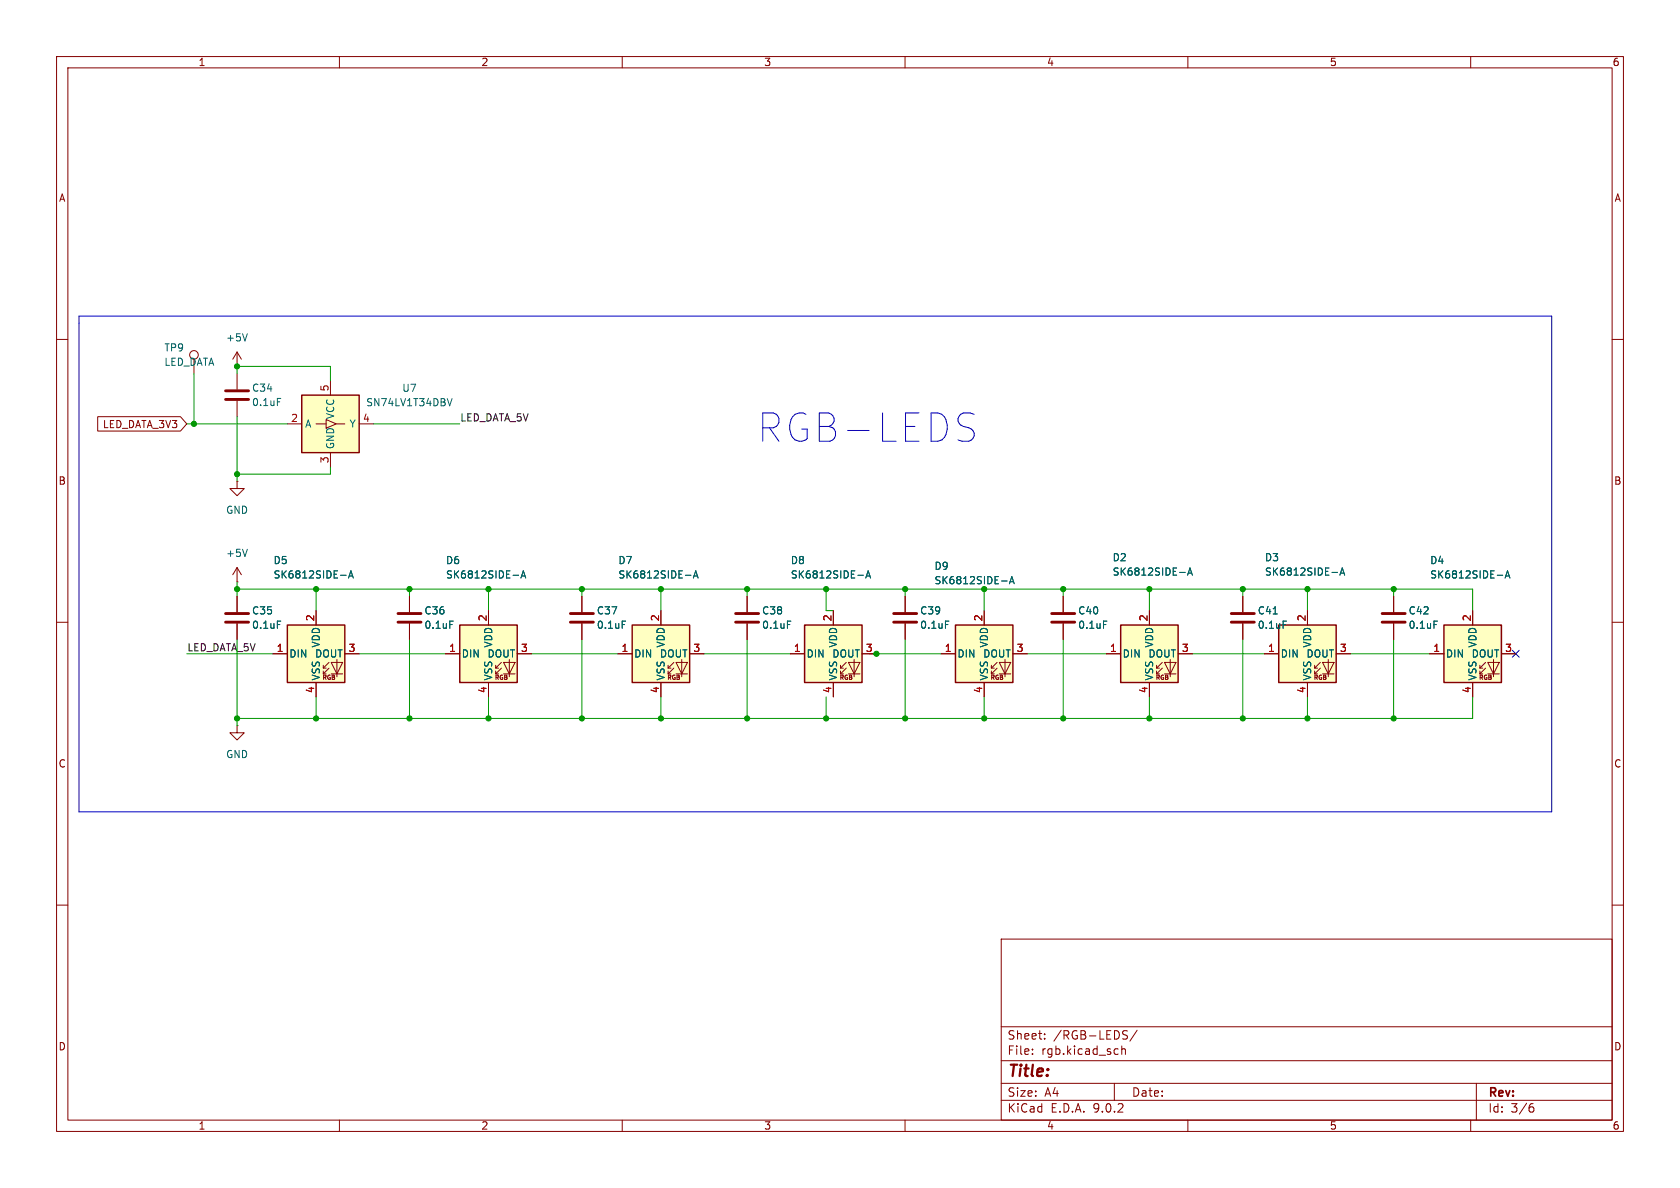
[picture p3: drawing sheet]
<svg xmlns="http://www.w3.org/2000/svg" width="297mm" height="210mm" viewBox="0 0 297 210" stroke-linecap="round" stroke-linejoin="round" font-family="sans-serif">
<g fill="none" stroke="#840000" stroke-width=".18">
<path d="M10 10h277v190h-277zM12 12h273v186h-273zM60 10v2M110 10v2M160 10v2M210 10v2M260 10v2M10 60h2M285 60h2M10 110h2M132.1 105.4v2.8M132.1 110.2v2.8"/>
<path d="M285 110h2M10 160h2M177 166h108v32h-108zM285 160h2M60 198v2M110 198v2M160 198v2M177 194.5h108M177 191.5h108M177 187.5h108M177 181.5h108M182.5 186.3v.1"/>
<path d="M182.5 185.5v.1M184.7 183.6v.1M184.7 182.8v.1M197 191.5v3M197.5 185.4l.2 .1M197.7 186.3l-.2 .1M198.3 184.9v1.5M198.3 185.5l.2-.1 .4 .1 .1 .9M198.7 182.9l.5 .2 .1 .3-.3 .3h-.3M198.7 182.2l.6 .1M201 182.1l-1.3 2M210 198v2"/>
<path d="M260 198v2M261 191.5v6.5M270.6 195.7h.4l.2 .3-.1 .5-.5 .1M271 195.1l-.4 .1"/>
</g>
<path d="M130 108.5h4.1M130 110h4.1" fill="none" stroke="#840000" stroke-width=".51"/>
<path d="M139.2 109.8h.6" fill="none" stroke="#006464" stroke-width=".18"/>
<path d="M226.1 110.5h10.1v10.2h-10.1z" fill="#ffffc2"/>
<path d="M223.5 115.6h2.6M231.1 108v2.5M232.4 118.1h.5M232.4 119.1h.5M233.4 117.1l-1 1v-.5M233.4 118.1l-1 1v-.5M233.8 117.1h2l-1 2zM233.8 119.1h2M234.8 116.6v3M236.2 115.6h2.6M231.1 120.7v2.5" fill="none" stroke="#840000" stroke-width=".18"/>
<path d="M226.1 110.5h10.1v10.2h-10.1z" fill="none" stroke="#840000" stroke-width=".25"/>
<path d="M235.5 101.2h1M236.9 101.7l.4-1.3 .4 1.3M237 101.3h.6" fill="none" stroke="#006464" stroke-width=".18"/>
<path d="M198.1 110.5h10.2v10.2h-10.2z" fill="#ffffc2"/>
<path d="M195.6 115.6h2.5M203.2 108v2.5M204.5 118.1h.5M204.5 119.1h.5M205.5 117.1l-1 1v-.5M205.5 118.1l-1 1v-.5M205.9 117.1h2l-1 2zM205.9 119.1h2M206.9 116.6v3M208.3 115.6h2.5M203.2 120.7v2.5" fill="none" stroke="#840000" stroke-width=".18"/>
<path d="M198.1 110.5h10.2v10.2h-10.2z" fill="none" stroke="#840000" stroke-width=".25"/>
<path d="M208.6 101.2h.9M210 101.7l.4-1.3 .4 1.3M210.1 101.3h.6" fill="none" stroke="#006464" stroke-width=".18"/>
<path d="M255.3 110.5h10.1v10.2h-10.1z" fill="#ffffc2"/>
<path d="M252.7 115.6h2.6M260.3 108v2.5M261.6 118.1h.5M261.6 119.1h.5M262.6 117.1l-1 1v-.5M262.6 118.1l-1 1v-.5M263 117.1h2l-1 2zM263 119.1h2M264 116.6v3M265.4 115.6h2.6M260.3 120.7v2.5" fill="none" stroke="#840000" stroke-width=".18"/>
<path d="M255.3 110.5h10.1v10.2h-10.1z" fill="none" stroke="#840000" stroke-width=".25"/>
<path d="M264.7 101.7h1M266.1 102.2l.4-1.3 .4 1.3M266.2 101.8h.6" fill="none" stroke="#006464" stroke-width=".18"/>
<path d="M168.9 110.5h10.2v10.2h-10.2z" fill="#ffffc2"/>
<g fill="none" stroke="#840000" stroke-width=".18">
<path d="M41.9 66v2.8M41.9 70.9v2.8M166.4 115.6h2.5M174 108v2.5M175.3 118.1h.5M175.3 119.1h.5M176.3 117.1l-1 1v-.5M176.3 118.1l-1 1v-.5M176.7 117.1h2l-1 2zM176.7 119.1h2M177.7 116.6v3M179.1 115.6h2.5"/>
<path d="M174 120.7v2.5"/>
</g>
<path d="M168.9 110.5h10.2v10.2h-10.2z" fill="none" stroke="#840000" stroke-width=".25"/>
<path d="M49 70.4h.6M177.1 102.7h.9M178.5 103.2l.4-1.3 .4 1.3M178.6 102.8h.6" fill="none" stroke="#006464" stroke-width=".18"/>
<path d="M39.9 69.1h4M39.9 70.6h4" fill="none" stroke="#840000" stroke-width=".51"/>
<path d="M53.3 69.9h10.2v10.1h-10.2z" fill="#ffffc2"/>
<path d="M53.3 69.9h10.2v10.1h-10.2z" fill="none" stroke="#840000" stroke-width=".25"/>
<g fill="none" stroke="#840000" stroke-width=".18">
<path d="M34.3 63.5v2.5M41.9 64.8h.1M41.9 62.2l-.8 1.3M41.9 62.2l.8 1.3M41.9 62.2v2.6M50.8 74.9h2.5M55.9 74.9h1.8M57.7 74.2l1.7 .7-1.7 .8zM58.4 67.3v2.6M59.4 74.9h1.6M63.5 74.9h2.5M58.4 80v2.6"/>
<path d="M72.4 105.4v2.8M72.4 110.2v2.8M160 105.4v2.8M160 110.2v2.8M188 105.4v2.8M188 110.2v2.8M219.7 105.4v2.8M219.7 110.2v2.8M246.4 105.4v2.8M246.4 110.2v2.8M41.9 128.3v1.2h1.3l-1.3 1.3-1.3-1.3h1.3M41.9 128.3h.1"/>
<circle cx="34.3" cy="62.7" r=".76"/>
</g>
<path d="M43.7 59l-.4 1.3M79.1 70.5l.4 1.2 .4-1.2M79.5 109.8h.6M167.1 109.8h.7M195.1 109.8h.6M225.1 108.5h.7M226.8 109.8h.6M253.5 109.8h.6" fill="none" stroke="#006464" stroke-width=".18"/>
<path d="M70.4 108.5h4M70.4 110h4M158 108.5h4.1M158 110h4.1M185.9 108.5h4.1M185.9 110h4.1M217.7 108.5h4M217.7 110h4M244.3 108.5h4.1M244.3 110h4.1" fill="none" stroke="#840000" stroke-width=".51"/>
<path d="M111.8 110.5h10.1v10.2h-10.1z" fill="#ffffc2"/>
<path d="M109.2 115.6h2.6M116.8 108v2.5M118.1 118.1h.5M118.1 119.1h.5M119.1 117.1l-1 1v-.5M119.1 118.1l-1 1v-.5M119.5 117.1h2l-1 2zM119.5 119.1h2M120.5 116.6v3M121.9 115.6h2.6M116.8 120.7v2.5" fill="none" stroke="#840000" stroke-width=".18"/>
<path d="M111.8 110.5h10.1v10.2h-10.1z" fill="none" stroke="#840000" stroke-width=".25"/>
<path d="M121.2 101.7h1M122.6 102.2l.4-1.3 .4 1.3M122.7 101.8h.6" fill="none" stroke="#006464" stroke-width=".18"/>
<path d="M81.3 110.5h10.1v10.2h-10.1z" fill="#ffffc2"/>
<g fill="none" stroke="#840000" stroke-width=".18">
<path d="M78.7 115.6h2.6M86.4 108v2.5M87.6 118.1h.5M87.6 119.1h.5M88.6 117.1l-1 1v-.5M88.6 118.1l-1 1v-.5M89 117.1h2.1l-1.1 2zM89 119.1h2.1M90 116.6v3M91.4 115.6h2.6M102.9 105.4v2.8M102.9 110.2v2.8"/>
<path d="M86.4 120.7v2.5"/>
</g>
<path d="M81.3 110.5h10.1v10.2h-10.1z" fill="none" stroke="#840000" stroke-width=".25"/>
<path d="M90.7 101.7h1M92.1 102.2l.4-1.3 .4 1.3M92.2 101.8h.6M110 109.8h.6" fill="none" stroke="#006464" stroke-width=".18"/>
<path d="M100.8 108.5h4.1M100.8 110h4.1" fill="none" stroke="#840000" stroke-width=".51"/>
<path d="M142.2 110.5h10.2v10.2h-10.2z" fill="#ffffc2"/>
<path d="M139.7 115.6h2.5M147.3 108v2.5M148.6 118.1h.5M148.6 119.1h.5M149.6 117.1l-1 1v-.5M149.6 118.1l-1 1v-.5M150 117.1h2l-1 2zM150 119.1h2M151 116.6v3M152.4 115.6h2.5M147.3 120.7v2.5" fill="none" stroke="#840000" stroke-width=".18"/>
<path d="M142.2 110.5h10.2v10.2h-10.2z" fill="none" stroke="#840000" stroke-width=".25"/>
<path d="M151.7 101.7h.9M153.1 102.2l.4-1.3 .4 1.3M153.2 101.8h.6" fill="none" stroke="#006464" stroke-width=".18"/>
<path d="M50.8 110.5h10.2v10.2h-10.2z" fill="#ffffc2"/>
<g fill="none" stroke="#840000" stroke-width=".18">
<path d="M17.3 73.7h14.6l1.1 1.2-1.1 1.3h-14.6zM41.9 85.1v1.3h1.3l-1.3 1.2-1.3-1.2h1.3M41.9 85.1h.1M41.9 102.9h.1M41.9 100.3v2.6M41.9 105.4v2.8M41.9 110.2v2.8M41.9 100.3l-.8 1.3M41.9 100.3l.8 1.3M48.3 115.6h2.5M55.9 108v2.5M57.1 118.1h.6"/>
<path d="M57.1 119.1h.6M58.2 117.1l-1.1 1v-.5M58.2 118.1l-1.1 1v-.5M58.5 117.1h2.1l-1 2zM58.5 119.1h2.1M59.6 116.6v3M61 115.6h2.5M72.4 105.4v2.8M72.4 110.2v2.8M78.7 115.6h2.6M86.4 108v2.5M91.4 115.6h2.6"/>
<path d="M102.9 105.4v2.8M102.9 110.2v2.8M109.2 115.6h2.6M116.8 108v2.5M121.9 115.6h2.6M132.1 105.4v2.8M132.1 110.2v2.8M139.7 115.6h2.5M147.3 108v2.5M152.4 115.6h2.5M160 105.4v2.8M160 110.2v2.8"/>
<path d="M166.4 115.6h2.5M174 108v2.5M179.1 115.6h2.5M188 105.4v2.8M188 110.2v2.8M195.6 115.6h2.5M203.2 108v2.5M208.3 115.6h2.5M219.7 105.4v2.8M219.7 110.2v2.8M223.5 115.6h2.6M231.1 108v2.5"/>
<path d="M236.2 115.6h2.6M246.4 105.4v2.8M246.4 110.2v2.8M252.7 115.6h2.6M260.3 108v2.5M265.4 115.6h2.6M55.9 120.7v2.5M86.4 120.7v2.5M116.8 120.7v2.5M147.3 120.7v2.5M174 120.7v2.5M203.2 120.7v2.5"/>
<path d="M231.1 120.7v2.5M260.3 120.7v2.5"/>
</g>
<path d="M50.8 110.5h10.2v10.2h-10.2z" fill="none" stroke="#840000" stroke-width=".25"/>
<g fill="none" stroke="#006464" stroke-width=".18">
<path d="M43.7 97.1l-.4 1.3M49 109.8h.6M60.2 101.7h1M61.6 102.2l.4-1.3 .5 1.3M61.7 101.8h.6M79.5 109.8h.6M90.7 101.7h1M92.1 102.2l.4-1.3 .4 1.3M92.2 101.8h.6M110 109.8h.6M121.2 101.7h1M122.6 102.2l.4-1.3 .4 1.3"/>
<path d="M122.7 101.8h.6M139.2 109.8h.6M151.7 101.7h.9M153.1 102.2l.4-1.3 .4 1.3M153.2 101.8h.6M167.1 109.8h.7M177.1 102.7h.9M178.5 103.2l.4-1.3 .4 1.3M178.6 102.8h.6M195.1 109.8h.6M208.6 101.2h.9M210 101.7l.4-1.3 .4 1.3"/>
<path d="M210.1 101.3h.6M225.1 108.5h.7M226.8 109.8h.6M235.5 101.2h1M236.9 101.7l.4-1.3 .4 1.3M237 101.3h.6M253.5 109.8h.6M264.7 101.7h1M266.1 102.2l.4-1.3 .4 1.3M266.2 101.8h.6"/>
</g>
<path d="M39.9 108.5h4M39.9 110h4" fill="none" stroke="#840000" stroke-width=".51"/>
<path d="M14 55.9h260.3v87.6h-260.3zM171.3 75.6a1.21 1.21 0 0 1 .9 1.2 1.21 1.21 0 0 1-.9 1.2M171.5 73l.7 .2" fill="none" stroke="#0000c2" stroke-width=".18"/>
<g fill="none" stroke="#009600" stroke-width=".18">
<path d="M33 74.9h17.8M34.3 66v8.9M41.9 66v-1.2h16.5v2.5M41.9 73.7v11.4M66 74.9h15.3M58.4 82.6v1.2h-16.5M33 115.6h15.3M41.9 102.9v2.5M41.9 113v15.3M41.9 104.1h218.4v3.9M55.9 104.1v3.9M63.5 115.6h15.2"/>
<path d="M72.4 104.1v1.3M72.4 113v14M86.4 104.1v3.9M94 115.6h15.2M102.9 104.1v1.3M102.9 113v14M116.8 104.1v3.9M124.5 115.6h15.2M132.1 104.1v1.3M132.1 113v14M146 104.1v3.9h1.3M153.7 115.6h12.7"/>
<path d="M160 104.1v1.3M160 113v14M174 104.1v3.9M181.6 115.6h14M188 104.1v1.3M188 113v14M203.2 104.1v3.9M210.8 115.6h12.7M219.7 104.1v1.3M219.7 113v14M231.1 104.1v3.9M238.8 115.6h13.9"/>
<path d="M246.4 104.1v1.3M246.4 113v14M55.9 123.2v3.8M86.4 123.2v3.8M116.8 123.2v3.8M146 123.2v3.8M174 123.2v3.8M203.2 123.2v3.8M231.1 123.2v3.8M260.3 123.2v3.8h-218.4"/>
</g>
<path d="M267.4 115l1.2 1.2M268.6 115l-1.2 1.2" fill="none" stroke="#000084" stroke-width=".18"/>
<g fill="#009600" stroke="#009600" stroke-width=".18">
<circle cx="146" cy="104.1" r=".46"/>
<circle cx="160" cy="104.1" r=".46"/>
<circle cx="132.1" cy="104.1" r=".46"/>
<circle cx="160" cy="127" r=".46"/>
<circle cx="154.9" cy="115.6" r=".46"/>
<circle cx="146" cy="127" r=".46"/>
<circle cx="174" cy="104.1" r=".46"/>
<circle cx="188" cy="104.1" r=".46"/>
<circle cx="132.1" cy="127" r=".46"/>
<circle cx="41.9" cy="127" r=".46"/>
<circle cx="55.9" cy="127" r=".46"/>
<circle cx="102.9" cy="104.1" r=".46"/>
<circle cx="116.8" cy="127" r=".46"/>
<circle cx="116.8" cy="104.1" r=".46"/>
<circle cx="86.4" cy="104.1" r=".46"/>
<circle cx="86.4" cy="127" r=".46"/>
<circle cx="72.4" cy="104.1" r=".46"/>
<circle cx="72.4" cy="127" r=".46"/>
<circle cx="102.9" cy="127" r=".46"/>
<circle cx="231.1" cy="127" r=".46"/>
<circle cx="219.7" cy="127" r=".46"/>
<circle cx="231.1" cy="104.1" r=".46"/>
<circle cx="246.4" cy="104.1" r=".46"/>
<circle cx="246.4" cy="127" r=".46"/>
<circle cx="219.7" cy="104.1" r=".46"/>
<circle cx="41.9" cy="104.1" r=".46"/>
<circle cx="41.9" cy="83.8" r=".46"/>
<circle cx="34.3" cy="74.9" r=".46"/>
<circle cx="55.9" cy="104.1" r=".46"/>
<circle cx="41.9" cy="64.8" r=".46"/>
<circle cx="203.2" cy="127" r=".46"/>
<circle cx="188" cy="127" r=".46"/>
<circle cx="203.2" cy="104.1" r=".46"/>
<circle cx="174" cy="127" r=".46"/>
</g>
<text font-size="7" fill="#0000c2" x="133.9" y="78.4">RGB-LEDS</text>
<text font-size="2.8" fill="#840000" x="178" y="190.9">Title:</text>
<g font-size="2.1" fill="#840000">
<text x="178" y="184">Sheet:</text>
<text x="186.2" y="184">/RGB-LEDS/</text>
<text x="178" y="186.7">File:</text>
<text x="184.1" y="186.7">rgb.kicad_sch</text>
<text x="178" y="196.9">KiCad</text>
<text x="178" y="194.1">Size:</text>
<text x="184.7" y="194.1">A4</text>
<text x="185.7" y="196.9">E.D.A.</text>
<text x="193.3" y="196.9">9.0.2</text>
<text x="200" y="194.1">Date:</text>
<text x="263" y="194.3">Rev:</text>
<text x="263" y="196.9">Id:</text>
<text x="267.1" y="196.9">3/6</text>
</g>
<g font-size="1.8" fill="#840000">
<text x="35" y="11.9">1</text>
<text x="85" y="11.9">2</text>
<text x="135" y="11.9">3</text>
<text x="185" y="11.9">4</text>
<text x="235" y="11.9">5</text>
<text x="285" y="11.9">6</text>
<text x="10.3" y="35.9">A</text>
<text x="285.3" y="35.9">A</text>
<text x="18.1" y="75.9">LED_DATA_3V3</text>
<text x="10.3" y="85.9">B</text>
<text x="285.3" y="85.9">B</text>
<text x="10.3" y="135.9">C</text>
<text x="285.3" y="135.9">C</text>
<text x="10.3" y="185.9">D</text>
<text x="285.3" y="185.9">D</text>
<text x="35" y="199.9">1</text>
<text x="85" y="199.9">2</text>
<text x="135" y="199.9">3</text>
<text x="185" y="199.9">4</text>
<text x="235" y="199.9">5</text>
<text x="285" y="199.9">6</text>
</g>
<g font-size="1.8" fill="#006464">
<text x="29" y="62.3">TP9</text>
<text x="29" y="64.9">LED_DATA</text>
<text x="39.9" y="60.6">+5V</text>
<text x="44.5" y="69.4">C34</text>
<text x="44.5" y="72">0.1uF</text>
<text x="71" y="69.5">U7</text>
<text x="53.8" y="75.8">A</text>
<text x="59.3" y="74.2" transform="rotate(-90 59.3 74.2)">VCC</text>
<text x="61.7" y="75.8">Y</text>
<text x="64.6" y="72">SN74LV1T34DBV</text>
<text x="59.3" y="79.5" transform="rotate(-90 59.3 79.5)">GND</text>
<text x="39.9" y="91">GND</text>
<text x="39.9" y="98.7">+5V</text>
<text x="48.3" y="99.9">D5</text>
<text x="78.7" y="99.9">D6</text>
<text x="109.2" y="99.9">D7</text>
<text x="139.7" y="99.9">D8</text>
<text x="165.1" y="100.9">D9</text>
<text x="196.6" y="99.4">D2</text>
<text x="196.6" y="102">SK6812SIDE-A</text>
<text x="223.5" y="99.4">D3</text>
<text x="223.5" y="102">SK6812SIDE-A</text>
<text x="252.7" y="99.9">D4</text>
<text x="48.3" y="102.5">SK6812SIDE-A</text>
<text x="78.7" y="102.5">SK6812SIDE-A</text>
<text x="109.2" y="102.5">SK6812SIDE-A</text>
<text x="139.7" y="102.5">SK6812SIDE-A</text>
<text x="165.1" y="103.5">SK6812SIDE-A</text>
<text x="252.7" y="102.5">SK6812SIDE-A</text>
<text x="44.5" y="108.8">C35</text>
<text x="44.5" y="111.4">0.1uF</text>
<text x="74.9" y="108.8">C36</text>
<text x="74.9" y="111.4">0.1uF</text>
<text x="105.4" y="108.8">C37</text>
<text x="105.4" y="111.4">0.1uF</text>
<text x="134.6" y="108.8">C38</text>
<text x="134.6" y="111.4">0.1uF</text>
<text x="162.6" y="108.8">C39</text>
<text x="162.6" y="111.4">0.1uF</text>
<text x="190.5" y="108.8">C40</text>
<text x="190.5" y="111.4">0.1uF</text>
<text x="222.3" y="108.8">C41</text>
<text x="222.3" y="111.4">0.1uF</text>
<text x="248.9" y="108.8">C42</text>
<text x="248.9" y="111.4">0.1uF</text>
<text x="51.1" y="116.4">DIN</text>
<text x="55.6" y="116.4">DOUT</text>
<text x="56.7" y="114.6" transform="rotate(-90 56.7 114.6)">VDD</text>
<text x="81.5" y="116.4">DIN</text>
<text x="86.1" y="116.4">DOUT</text>
<text x="87.2" y="114.6" transform="rotate(-90 87.2 114.6)">VDD</text>
<text x="112" y="116.4">DIN</text>
<text x="116.6" y="116.4">DOUT</text>
<text x="117.7" y="114.6" transform="rotate(-90 117.7 114.6)">VDD</text>
<text x="142.5" y="116.4">DIN</text>
<text x="147" y="116.4">DOUT</text>
<text x="148.2" y="114.6" transform="rotate(-90 148.2 114.6)">VDD</text>
<text x="169.2" y="116.4">DIN</text>
<text x="173.7" y="116.4">DOUT</text>
<text x="174.9" y="114.6" transform="rotate(-90 174.9 114.6)">VDD</text>
<text x="198.4" y="116.4">DIN</text>
<text x="202.9" y="116.4">DOUT</text>
<text x="204.1" y="114.6" transform="rotate(-90 204.1 114.6)">VDD</text>
<text x="226.3" y="116.4">DIN</text>
<text x="230.9" y="116.4">DOUT</text>
<text x="232" y="114.6" transform="rotate(-90 232 114.6)">VDD</text>
<text x="255.5" y="116.4">DIN</text>
<text x="260.1" y="116.4">DOUT</text>
<text x="261.2" y="114.6" transform="rotate(-90 261.2 114.6)">VDD</text>
<text x="56.7" y="120.4" transform="rotate(-90 56.7 120.4)">VSS</text>
<text x="87.2" y="120.4" transform="rotate(-90 87.2 120.4)">VSS</text>
<text x="117.7" y="120.4" transform="rotate(-90 117.7 120.4)">VSS</text>
<text x="148.2" y="120.4" transform="rotate(-90 148.2 120.4)">VSS</text>
<text x="174.9" y="120.4" transform="rotate(-90 174.9 120.4)">VSS</text>
<text x="204.1" y="120.4" transform="rotate(-90 204.1 120.4)">VSS</text>
<text x="232" y="120.4" transform="rotate(-90 232 120.4)">VSS</text>
<text x="261.2" y="120.4" transform="rotate(-90 261.2 120.4)">VSS</text>
<text x="39.9" y="134.2">GND</text>
</g>
<g font-size="1.8" fill="#a90000">
<text x="58.2" y="69.3" transform="rotate(-90 58.2 69.3)">5</text>
<text x="51.4" y="74.7">2</text>
<text x="64.1" y="74.7">4</text>
<text x="58.2" y="82" transform="rotate(-90 58.2 82)">3</text>
<text x="55.6" y="109.9" transform="rotate(-90 55.6 109.9)">2</text>
<text x="86.1" y="109.9" transform="rotate(-90 86.1 109.9)">2</text>
<text x="116.6" y="109.9" transform="rotate(-90 116.6 109.9)">2</text>
<text x="147.1" y="109.9" transform="rotate(-90 147.1 109.9)">2</text>
<text x="173.7" y="109.9" transform="rotate(-90 173.7 109.9)">2</text>
<text x="202.9" y="109.9" transform="rotate(-90 202.9 109.9)">2</text>
<text x="230.9" y="109.9" transform="rotate(-90 230.9 109.9)">2</text>
<text x="260.1" y="109.9" transform="rotate(-90 260.1 109.9)">2</text>
<text x="48.8" y="115.3">1</text>
<text x="61.5" y="115.3">3</text>
<text x="79.3" y="115.3">1</text>
<text x="92" y="115.3">3</text>
<text x="109.8" y="115.3">1</text>
<text x="122.5" y="115.3">3</text>
<text x="140.3" y="115.3">1</text>
<text x="153" y="115.3">3</text>
<text x="166.9" y="115.3">1</text>
<text x="179.6" y="115.3">3</text>
<text x="196.1" y="115.3">1</text>
<text x="208.8" y="115.3">3</text>
<text x="224.1" y="115.3">1</text>
<text x="236.8" y="115.3">3</text>
<text x="253.3" y="115.3">1</text>
<text x="266" y="115.3">3</text>
<text x="55.6" y="122.6" transform="rotate(-90 55.6 122.6)">4</text>
<text x="86.1" y="122.6" transform="rotate(-90 86.1 122.6)">4</text>
<text x="116.6" y="122.6" transform="rotate(-90 116.6 122.6)">4</text>
<text x="147.1" y="122.6" transform="rotate(-90 147.1 122.6)">4</text>
<text x="173.7" y="122.6" transform="rotate(-90 173.7 122.6)">4</text>
<text x="202.9" y="122.6" transform="rotate(-90 202.9 122.6)">4</text>
<text x="230.9" y="122.6" transform="rotate(-90 230.9 122.6)">4</text>
<text x="260.1" y="122.6" transform="rotate(-90 260.1 122.6)">4</text>
</g>
<g font-size="1.8" fill="#0f0f0f">
<text x="81.3" y="74.6">LED_DATA_5V</text>
<text x="33" y="115.2">LED_DATA_5V</text>
</g>
<g font-size="1.1" fill="#840000">
<text x="56.9" y="120.4">RGB</text>
<text x="87.4" y="120.4">RGB</text>
<text x="117.8" y="120.4">RGB</text>
<text x="148.3" y="120.4">RGB</text>
<text x="175" y="120.4">RGB</text>
<text x="204.2" y="120.4">RGB</text>
<text x="232.1" y="120.4">RGB</text>
<text x="261.3" y="120.4">RGB</text>
</g>
</svg>
